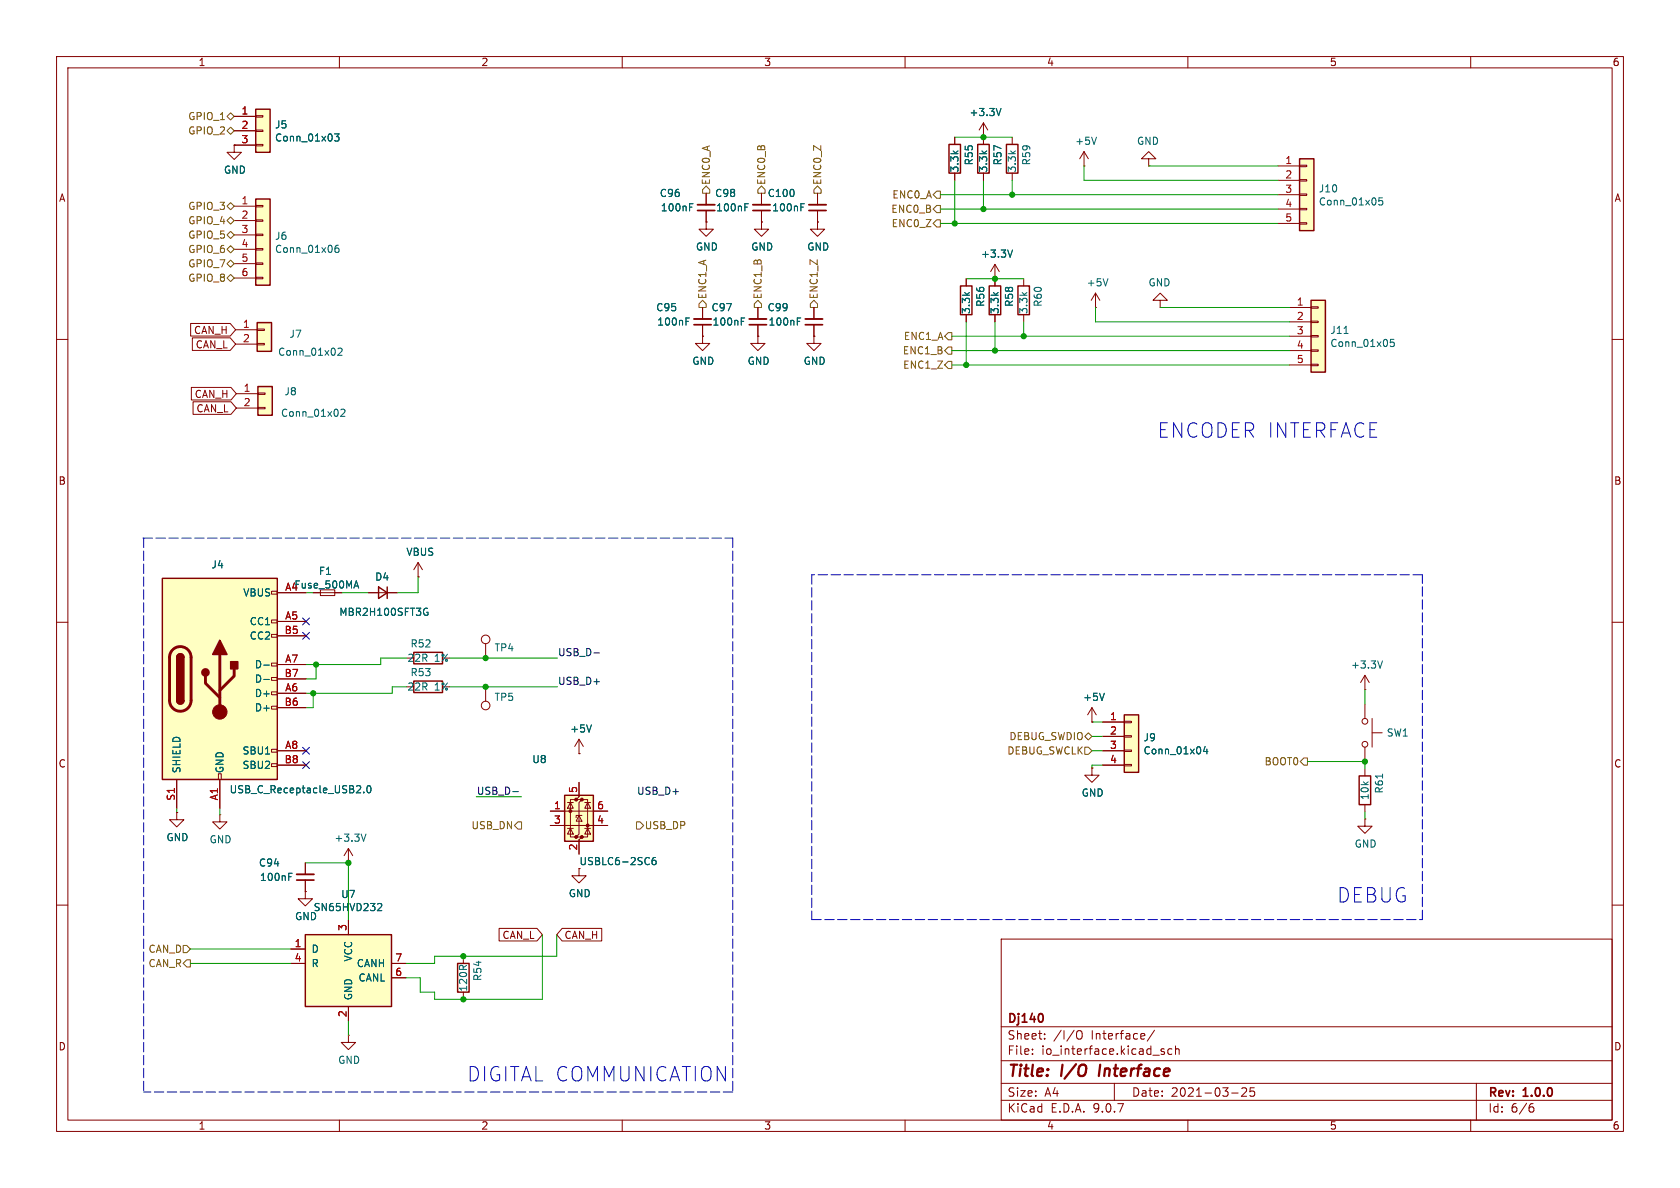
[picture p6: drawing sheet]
<svg xmlns="http://www.w3.org/2000/svg" width="297mm" height="210mm" viewBox="0 0 297 210" stroke-linecap="round" stroke-linejoin="round" font-family="sans-serif">
<g fill="none" stroke="#840000" stroke-width=".18">
<path d="M10 10h277v190h-277zM12 12h273v186h-273zM60 10v2M110 10v2M160 10v2M210 10v2M260 10v2M178.9 24.3v1.2M178.9 30.6v1.3M10 60h2M285 60h2M10 110h2"/>
<path d="M285 110h2M10 160h2M177 166h108v32h-108zM285 160h2M60 198v2M110 198v2M160 198v2M177 194.5h108M177 191.5h108M177 187.5h108M177 181.5h108M182.5 186.3v.1"/>
<path d="M182.5 185.5v.1M184.7 183.6v.1M184.7 182.8v.1M190.5 182.3a.5 .5 0 0 1 .6-.1 .5 .5 0 0 1 .2 .5v.5a.5 .5 0 0 1-.5 .5 .5 .5 0 0 1-.5-.5v-.5zM197 191.5v3M204.1 182.1l-1.3 2M205.3 185.8l.5 .2 .1 .2-.2 .2-.5-.1M205.3 185.5h.5M207.2 185.5l-.5-.1-.2 .3v.4l.1 .2h.6M207.8 185.5l.2-.1 .4 .1 .1 .9M207.8 184.9v1.5M210 198v2"/>
<path d="M217.7 193.2h1.2M219.5 192.4l.6-.1 .2 .1 .1 .3-.9 1.1h.9M221.7 192.3h-.7v.7l.2-.1h.5l.1 .3-.1 .5-.2 .1-.5-.1M260 198v2M261 191.5v6.5M270.6 195.7h.4l.2 .3-.1 .5-.5 .1M271 195.1l-.4 .1"/>
</g>
<path d="M194.5 188.2l-.2 2" fill="none" stroke="#840000" stroke-width=".4"/>
<path d="M184.2 179.3l.2 .5-.2 .8" fill="none" stroke="#840000" stroke-width=".3"/>
<path d="M177.9 25.5h2.1v5.1h-2.1z" fill="none" stroke="#840000" stroke-width=".25"/>
<path d="M45.6 68.3h2.5v5.1h-2.5z" fill="#ffffc2"/>
<path d="M45.6 68.3h2.5v5.1h-2.5z" fill="none" stroke="#840000" stroke-width=".25"/>
<g fill="none" stroke="#840000" stroke-width=".18">
<path d="M41.8 69.6h3.8M41.8 72.1h3.8M45.6 69.5h1.3v.2h-1.3zM45.6 72h1.3v.3h-1.3zM85.9 121.4v2.6M102.4 133.2h.1M102.4 130.7l-.8 1.3M102.4 130.7l.7 1.3M102.4 130.7v2.5M102.4 153.5v1.3h1.2l-1.2 1.3-1.3-1.3h1.3"/>
<circle cx="85.9" cy="124.7" r=".76"/>
</g>
<path d="M60.3 72.5l.4-.2 .3 .4-.8 .9h.8M104.6 128.1l-.5 1.3" fill="none" stroke="#006464" stroke-width=".18"/>
<path d="M99.8 140.6h5.1v8.1h-5.1z" fill="#ffffc2"/>
<g fill="#840000" stroke="#840000" stroke-width=".18">
<circle cx="100.8" cy="143.4" r=".25"/>
<circle cx="101.9" cy="141.4" r=".25"/>
<circle cx="101.9" cy="148" r=".25"/>
<circle cx="102.9" cy="141.4" r=".25"/>
<circle cx="102.9" cy="148" r=".25"/>
<circle cx="103.9" cy="145.9" r=".25"/>
</g>
<g fill="none" stroke="#840000" stroke-width=".18">
<path d="M203.1 28.1h1.2l-1.2-1.3-1.3 1.3h1.3v1.2M203.1 29.3h.1M181 49.3v1.2M181 55.6v1.3M193.7 54.4h.1M193.7 51.8l-.8 1.3M193.7 51.8l.7 1.3M193.7 51.8v2.6M102.4 138.3v2.5l-.5 .6h1l-.5 .5v5.5l-.5 .6h1l-.5 .5v2.5M61.6 152.5h.1M61.6 150l-.8 1.3M61.6 150l.8 1.3"/>
<path d="M61.6 150v2.5M97.3 143.4h10.1M97.3 145.9h10.1M100.3 146.4h1M100.3 141.9h1M100.8 141.9l.5 1h-1zM100.8 146.4l.5 1h-1zM101.9 141.4h-1.1v6.6h1.1M102.4 144.1l.5 1.1h-1zM102.9 144.1h-1v.4M102.9 141.4h1v6.6h-1M103.4 146.4h1"/>
<path d="M103.4 141.9h1M103.9 141.9l.5 1h-1zM103.9 146.4l.5 1h-1zM81.9 169v1.3M81.9 175.4v1.3"/>
</g>
<path d="M180 50.5h2v5.1h-2zM73.2 120.4h5v2h-5zM99.8 140.6h5.1v8.1h-5.1zM80.9 170.3h2v5.1h-2z" fill="none" stroke="#840000" stroke-width=".25"/>
<path d="M195.9 49.3l-.5 1.2M64.7 147.4l-.4 1.3M115.9 151.6h-.4a.86 .86 0 0 0 0 1.3l.4-.2 .1-.4-.2-.2h-.3l-.2 .2" fill="none" stroke="#006464" stroke-width=".18"/>
<path d="M45.5 57h2.5v5.1h-2.5z" fill="#ffffc2"/>
<path d="M45.5 57h2.5v5.1h-2.5z" fill="none" stroke="#840000" stroke-width=".25"/>
<path d="M191.6 29.3h.1M191.6 26.8l-.7 1.3M191.6 26.8l.8 1.3M191.6 26.8v2.5M41.7 58.3h3.8M45.5 58.2h1.2v.2h-1.2zM41.7 60.8h3.8M45.5 60.7h1.2v.3h-1.2z" fill="none" stroke="#840000" stroke-width=".18"/>
<path d="M193.8 24.3l-.4 1.2M59.8 61.7l.4-.2 .3 .4-.8 .9h.8" fill="none" stroke="#006464" stroke-width=".18"/>
<path d="M231.8 53.1h2.5v12.7h-2.5z" fill="#ffffc2"/>
<path d="M231.8 53.1h2.5v12.7h-2.5z" fill="none" stroke="#840000" stroke-width=".25"/>
<path d="M228 54.4h3.8M228 56.9h3.8M228 59.4h3.8M231.8 54.2h1.2v.3h-1.2zM231.8 56.8h1.2v.2h-1.2zM231.8 59.3h1.2v.3h-1.2zM228 62h3.8M228 64.5h3.8M231.8 61.8h1.2v.3h-1.2zM231.8 64.4h1.2v.2h-1.2z" fill="none" stroke="#840000" stroke-width=".18"/>
<path d="M237.6 58.9h.7M246.4 60h-.6v.6l.2-.1h.4l.1 .2-.1 .4-.1 .2-.5-.2" fill="none" stroke="#006464" stroke-width=".18"/>
<path d="M229.7 28.1h2.6v12.7h-2.6z" fill="#ffffc2"/>
<path d="M229.7 28.1h2.6v12.7h-2.6zM240.3 137.2h2v5h-2z" fill="none" stroke="#840000" stroke-width=".25"/>
<g fill="none" stroke="#840000" stroke-width=".18">
<path d="M225.9 29.3h3.8M225.9 31.9h3.8M225.9 34.4h3.8M225.9 37h3.8M225.9 39.5h3.8M229.7 29.2h1.3v.3h-1.3zM229.7 31.8h1.3v.2h-1.3zM229.7 34.3h1.3v.2h-1.3zM229.7 36.8h1.3v.3h-1.3zM229.7 39.4h1.3v.2h-1.3zM241.3 119.4v2.5M241.3 119.4l-.8 1.3"/>
<path d="M241.3 119.4l.8 1.3M193 127.6h.1M193 125.1l-.7 1.3M193 125.1l.8 1.3M193 125.1v2.5M241.3 121.9h.1M241.3 124.5v2.5M241.3 132.1v2.5M241.3 135.9v1.3M242.6 129.5h1.7M242.6 127v5.1M241.3 144.8v1.3h1.3l-1.3 1.2-1.3-1.2h1.3"/>
<path d="M241.3 144.8h.1M241.3 142.2v1.3"/>
<circle cx="241.3" cy="131.6" r=".51"/>
<circle cx="241.3" cy="127.5" r=".51"/>
</g>
<path d="M244.4 35h-.6l-.1 .6 .2-.1h.4l.2 .2-.1 .4-.2 .1-.5-.1M244.4 116.8l-.4 1.3M195.2 122.6l-.4 1.2M244.4 136.8v.8" fill="none" stroke="#006464" stroke-width=".18"/>
<path d="M198.8 126.4h2.5v10.1h-2.5z" fill="#ffffc2"/>
<path d="M167.8 25.5h2v5.1h-2zM172.8 25.5h2.1v5.1h-2.1zM169.8 50.5h2v5.1h-2zM174.9 50.5h2v5.1h-2zM198.8 126.4h2.5v10.1h-2.5z" fill="none" stroke="#840000" stroke-width=".25"/>
<g fill="none" stroke="#840000" stroke-width=".18">
<path d="M144.5 39.2v1.3h1.3l-1.3 1.3-1.2-1.3h1.2M144.5 39.2h.1M144.5 34.2v2M144.5 37.2v2M168.8 24.3v1.2M168.8 30.6v1.3M173.9 24.3h.1M173.9 21.7l-.8 1.3M173.9 21.7l.7 1.3M173.9 21.7v3.8M173.9 30.6v1.3M124.2 59.4v1.3h1.3l-1.3 1.3-1.3-1.3h1.3"/>
<path d="M124.2 59.4h.1M124.2 54.4v2M124.2 57.4v2M134 59.4v1.3h1.3l-1.3 1.3-1.3-1.3h1.3M134 59.4h.1M134 54.4v2M134 57.4v2M143.9 59.4v1.3h1.3l-1.3 1.3-1.3-1.3h1.3M143.9 59.4h.1M143.9 54.4v2M143.9 57.4v2M170.8 49.3v1.2"/>
<path d="M170.8 55.6v1.3M175.9 49.3h.1M175.9 46.7l-.8 1.3M175.9 46.7l.8 1.3M175.9 46.7v3.8M175.9 55.6v1.3M205.1 53.1h1.3l-1.3-1.3-1.3 1.3h1.3v1.3M205.1 54.4h.1M193 135.8v1.2h1.3l-1.3 1.3-1.2-1.3h1.2M193 135.8h.1M194.9 127.6h3.9M194.9 130.2h3.9"/>
<path d="M194.9 132.7h3.9M194.9 135.3h3.9M198.8 127.5h1.2v.3h-1.2zM198.8 130h1.2v.3h-1.2zM198.8 132.6h1.2v.2h-1.2zM198.8 135.1h1.2v.3h-1.2z"/>
</g>
<path d="M177 19.2l-.5 1.2M141.6 36.6h.4M141.6 36h.6M121.3 56.8h.4M121.3 56.2h.6M131.1 56.8h.4M131.1 56.2h.6M141 56.8h.4M141 56.2h.6M179 44.2l-.4 1.3M213.1 131.9l-.3 .9h.7M213.4 132.4v.9" fill="none" stroke="#006464" stroke-width=".18"/>
<path d="M143 37.2h3M122.7 57.4h3M132.5 57.4h3M142.4 57.4h3" fill="none" stroke="#840000" stroke-width=".3"/>
<path d="M143 36.2h3M122.7 56.4h3M132.5 56.4h3M142.4 56.4h3" fill="none" stroke="#840000" stroke-width=".33"/>
<path d="M45.2 19.3h2.6v7.6h-2.6z" fill="#ffffc2"/>
<path d="M45.2 19.3h2.6v7.6h-2.6z" fill="none" stroke="#840000" stroke-width=".25"/>
<path d="M41.4 25.7v1.2h1.3l-1.3 1.3-1.3-1.3h1.3M41.4 25.7h.1M41.4 20.6h3.8M41.4 23.1h3.8M41.4 25.7h3.8M45.2 20.4h1.3v.3h-1.3zM45.2 23h1.3v.2h-1.3zM45.2 25.5h1.3v.3h-1.3z" fill="none" stroke="#840000" stroke-width=".18"/>
<path d="M59.1 23.7h.8l-.4 .5 .4 .1v.5l-.2 .1-.6-.1" fill="none" stroke="#006464" stroke-width=".18"/>
<path d="M45.2 35.2h2.6v15.2h-2.6z" fill="#ffffc2"/>
<path d="M45.2 35.2h2.6v15.2h-2.6z" fill="none" stroke="#840000" stroke-width=".25"/>
<g fill="none" stroke="#840000" stroke-width=".18">
<path d="M41.4 36.4h3.8M41.4 39h3.8M45.2 36.3h1.3v.3h-1.3zM45.2 38.9h1.3v.2h-1.3zM124.8 39.2v1.3h1.3l-1.3 1.3-1.2-1.3h1.2M124.8 39.2h.1M124.8 34.2v2M124.8 37.2v2M134.6 39.2v1.3h1.3l-1.3 1.3-1.3-1.3h1.3M134.6 39.2h.1M134.6 34.2v2M134.6 37.2v2"/>
<path d="M41.4 41.5h3.8M41.4 44.1h3.8M41.4 46.6h3.8M41.4 49.1h3.8M45.2 41.4h1.3v.3h-1.3zM45.2 43.9h1.3v.3h-1.3zM45.2 46.5h1.3v.2h-1.3zM45.2 49h1.3v.3h-1.3zM85.9 113.8v2.5M31.2 143.6v1.3h1.3l-1.3 1.3-1.2-1.3h1.2M31.2 143.6h.1M38.9 144v1.3h1.2l-1.2 1.3-1.3-1.3h1.3"/>
<path d="M38.9 144h.1M61.6 183v1.3h1.3l-1.3 1.2-1.3-1.2h1.3M61.6 183h.1"/>
<circle cx="85.9" cy="113" r=".76"/>
</g>
<path d="M121.9 36.6h.4M121.9 36h.6M131.7 36.6h.4M131.7 36h.6M59.8 43.4h-.3a.86 .86 0 0 0 0 1.2l.4-.1v-.4l-.2-.3h-.2l-.3 .3" fill="none" stroke="#006464" stroke-width=".18"/>
<path d="M123.3 37.2h3.1M133.1 37.2h3" fill="none" stroke="#840000" stroke-width=".3"/>
<path d="M123.3 36.2h3.1M133.1 36.2h3" fill="none" stroke="#840000" stroke-width=".33"/>
<path d="M28.7 102.2h20.3v35.6h-20.3z" fill="#ffffc2"/>
<g fill="none" stroke="#840000" stroke-width=".18">
<path d="M48 104.5h1v.5h-1zM48 109.6h1v.5h-1zM48 112.1h1v.5h-1zM48 117.2h1v.5h-1zM48 119.8h1v.5h-1zM49 104.8h5.1M49 109.9h5.1M49 112.4h5.1M49 117.5h5.1M56.6 104.3h2.6v1h-2.6zM31.2 137.8v5.1M38.6 136.8h.5v1h-.5z"/>
<path d="M38.9 137.8v5.1M48 122.3h1v.5h-1zM48 124.8h1v.5h-1zM48 132.5h1v.5h-1zM48 135h1v.5h-1zM49 120h5.1M49 122.6h5.1M49 125.1h5.1M49 132.7h5.1M49 135.3h5.1M54 157.6v1.3h1.2l-1.2 1.2-1.3-1.2h1.3M54 157.6h.1"/>
</g>
<path d="M28.7 102.2h20.3v35.6h-20.3zM31.2 116.2a.63 .63 0 0 1 .7-.6 .63 .63 0 0 1 .6 .6M73.2 115.3h5v2h-5zM31.2 123.8a.63 .63 0 0 0 .7 .7 .63 .63 0 0 0 .6-.7" fill="none" stroke="#840000" stroke-width=".25"/>
<path d="M30.5 114.9a1.9 1.9 0 0 1 2.1-.5 1.9 1.9 0 0 1 1.2 1.8v7.6a1.9 1.9 0 0 1-1.9 1.9 1.9 1.9 0 0 1-1.9-1.9v-7.8l.2-.6zM36.3 119.5v1.3l2.6 2.5M38.9 115.7v10.2M41.4 118.2v1.3l-2.5 2.5" fill="none" stroke="#840000" stroke-width=".51"/>
<g fill="#840000" stroke="#840000" stroke-width=".25">
<path d="M31.2 116.2h1.3v7.6h-1.3z"/>
<path d="M31.4 115.8a.64 .64 0 0 1 .7-.2 .64 .64 0 0 1 .4 .6h-1.3z"/>
<path d="M31.2 123.8h1.3a.63 .63 0 0 1-.6 .7 .63 .63 0 0 1-.7-.7z"/>
<path d="M38.9 113.2l1.2 2.5h-2.5z"/>
<path d="M40.8 117h1.2v1.2h-1.2z"/>
<circle cx="36.3" cy="118.9" r=".63"/>
</g>
<circle cx="38.9" cy="125.9" r="1.27" fill="#840000" stroke="#840000" stroke-width=".18"/>
<path d="M46.6 117.6h1M62.7 103.6h.6M63 102.7l.4 1.3M46.6 120.1h1M65 139l.2-.1a.68 .68 0 0 1 .4 .6 .68 .68 0 0 1-.4 .7l-.2-.2-.1-.3zM64.3 140v.2" fill="none" stroke="#006464" stroke-width=".18"/>
<path d="M54 165.2h15.2v12.7h-15.2z" fill="#ffffc2"/>
<path d="M66.9 103.8l1.6 1-1.6 1zM68.5 103.8v2M54 165.2h15.2v12.7h-15.2z" fill="none" stroke="#840000" stroke-width=".25"/>
<g fill="none" stroke="#840000" stroke-width=".18">
<path d="M41.4 25.7h.1M41.4 20.6h3.8M41.4 23.1h3.8M41.4 25.7h3.8M124.8 39.2h.1M124.8 34.2v2M124.8 37.2v2M134.6 39.2h.1M134.6 34.2v2M134.6 37.2v2M144.5 39.2h.1M144.5 34.2v2"/>
<path d="M144.5 37.2v2M168.8 24.3v1.2M168.8 30.6v1.3M173.9 24.3h.1M173.9 24.3v1.2M173.9 30.6v1.3M33.7 57.2h7l1 1.1-1 1.1h-7zM34 59.7h6.7l1 1.1-1 1.1h-6.7zM124.2 59.4h.1M124.2 54.4v2M124.2 57.4v2M134 59.4h.1"/>
<path d="M134 54.4v2M134 57.4v2M143.9 59.4h.1M143.9 54.4v2M143.9 57.4v2M170.8 49.3v1.2M170.8 55.6v1.3M175.9 49.3h.1M175.9 49.3v1.2M175.9 55.6v1.3M33.8 68.5h7l1 1.1-1 1.1h-7zM34.1 71h6.7l1 1.1-1 1.1h-6.7z"/>
<path d="M73.9 99.4l-.7 1.3M73.9 99.4l.8 1.3M73.9 99.4v2.6M49 104.8h5.1M49 109.9h5.1M49 112.4h5.1M49 117.5h5.1M65.2 104.8h5M73.9 102h.1M31.2 137.8v5.1M38.9 137.8v5.1M49 120h5.1"/>
<path d="M49 122.6h5.1M49 125.1h5.1M49 132.7h5.1M49 135.3h5.1M102.4 133.2h.1M102.4 138.3v2.5M193 135.8h.1M193 127.6h.1M194.9 132.7h3.9M194.9 135.3h3.9M194.9 127.6h3.9M194.9 130.2h3.9"/>
<path d="M31.2 143.6h.1M54 157.6h.1M54 152.5v2.1M54 155.6v2M97.3 143.4h2.5M97.3 145.9h2.5M102.4 148.5v2.5M104.9 143.4h2.5M104.9 145.9h2.5M51.4 167.8h2.6M51.4 170.3h2.6M61.6 162.7v2.5"/>
<path d="M61.6 177.9v2.6M69.2 170.3h2.6M69.2 172.8h2.6M88.2 164.1h6.7l1 1.1-1 1.1h-6.7zM99.4 164.1h7v2.2h-7l-1-1.1z"/>
</g>
<g fill="none" stroke="#006464" stroke-width=".18">
<path d="M177 19.2l-.5 1.2M59.1 23.7h.8l-.4 .5 .4 .1v.5l-.2 .1-.6-.1M121.9 36.6h.4M121.9 36h.6M131.7 36.6h.4M131.7 36h.6M141.6 36.6h.4M141.6 36h.6M121.3 56.8h.4M121.3 56.2h.6M131.1 56.8h.4M131.1 56.2h.6"/>
<path d="M141 56.8h.4M141 56.2h.6M179 44.2l-.4 1.3M46.6 117.6h1M62.7 103.6h.6M63 102.7l.4 1.3M75.1 107.6h.5M75.4 108.2h.3v.5l-.3 .1-.3-.1M46.6 120.1h1M65 139l.2-.1a.68 .68 0 0 1 .4 .6 .68 .68 0 0 1-.4 .7l-.2-.2-.1-.3zM104.6 128.1l-.5 1.3M195.2 122.6l-.4 1.2"/>
<path d="M213.1 131.9l-.3 .9h.7M213.4 132.4v.9M51 155h.5M51 154.4h.6M64.3 140v.2M66.9 159.7l.5 .1 .1 .3-.8 .9h.8M115.9 151.6h-.4a.86 .86 0 0 0 0 1.3l.4-.2 .1-.4-.2-.2h-.3l-.2 .2"/>
</g>
<path d="M52.5 155.6h3" fill="none" stroke="#840000" stroke-width=".3"/>
<path d="M52.5 154.6h3" fill="none" stroke="#840000" stroke-width=".33"/>
<g fill="none" stroke="#725600" stroke-width=".18">
<path d="M40.8 19.9l.6 .7-.6 .6-.7-.6zM40.1 36.4l.7-.6 .6 .6-.6 .7zM40.1 23.1l.7-.6 .6 .6-.6 .6zM40.1 39l.7-.6 .6 .6-.6 .6zM124.2 33.5l.6-.6 .7 .6v.7h-1.3zM134.6 32.9l.7 .6v.7h-1.3v-.7zM144.5 32.9l.7 .6v.7h-1.3v-.7zM165.6 33.8h.6v1.3h-.6l-.6-.7zM165.6 38.9h.6v1.2h-.6l-.6-.6zM165.6 36.3h.6v1.3h-.6l-.6-.6zM40.1 49.1l.7-.6 .6 .6-.6 .7zM40.1 41.5l.7-.6 .6 .6-.6 .7z"/>
<path d="M40.8 46l.6 .6-.6 .6-.7-.6zM40.8 43.4l.6 .7-.6 .6-.7-.6zM124.2 53.1l.6 .6v.7h-1.2v-.7zM134 53.1l.6 .6v.7h-1.3v-.7zM143.9 53.1l.6 .6v.7h-1.2v-.7zM167.6 58.8h.7v1.3h-.7l-.6-.7zM167.6 63.9h.7v1.3h-.7l-.6-.7zM167.6 61.3h.7v1.3h-.7l-.6-.6zM191.8 130.2l.6-.7 .6 .7-.6 .6zM191.8 132.1h.6l.6 .6-.6 .7h-.6zM230.5 134h.6v1.3h-.6l-.6-.7zM91.6 145.3h.6v1.3h-.6l-.7-.7z"/>
<path d="M112.5 145.3h.7l.6 .6-.6 .7h-.7zM32.4 167.1h.6l.7 .7-.7 .6h-.6zM33 169.7h.7v1.2h-.7l-.6-.6z"/>
</g>
<path d="M105 115.4h1M90.7 139.9h.9" fill="none" stroke="#0f0f0f" stroke-width=".18"/>
<path d="M25.3 95.1h104.2M25.4 95.1v97.9M129.5 95.1v97.9M143.5 101.6v61M251.5 101.6h-108M143.5 162.6h108M251.5 162.6v-61M129.5 193h-104.1" fill="none" stroke="#0000c2" stroke-width=".18" stroke-dasharray="1.7 .6"/>
<g fill="none" stroke="#009600" stroke-width=".18">
<path d="M166.2 34.4h59.7M166.2 39.5h59.7M166.2 37h59.7M168.8 24.3h10.1M168.8 31.9v7.6M173.9 31.9v5.1M178.9 31.9v2.5M191.6 29.3v2.6h34.3M203.1 29.3h22.8M168.3 59.4h59.7M170.8 49.3h10.2M170.8 56.9v7.6"/>
<path d="M175.9 56.9v5.1M181 56.9v2.5M193.7 54.4v2.5h34.3M205.1 54.4h22.9M168.3 62h59.7M168.3 64.5h59.7M55.9 117.5v2.5h-1.8M60.5 104.8h4.7M71.9 116.3h-4.6v1.2h-13.2M73.9 102v2.8h-3.7M79.5 116.3h19.1M55.4 122.6v2.5h-1.3"/>
<path d="M71.9 121.4h-2.6v1.2h-15.2M79.5 121.4h19.1M193 130.2h1.9M193 127.6h1.9M193 132.7h1.9M194.9 135.3h-1.9v.5M231.1 134.6h10.2v1.3M241.3 121.9v2.6M31.2 142.9v.7M38.9 142.9v1.1M54 152.5h7.6v10.2M84.2 140.8h8"/>
<path d="M241.3 143.5v1.3M33.7 170.3h17.7M33.7 167.8h17.7M95.9 165.2v11.5h-19.1v-1.3h-2.5v-2.6h-2.5M98.4 165.2v3.8h-21.6v1.3h-5M61.6 180.5v2.5"/>
</g>
<path d="M53.5 111.8l1.2 1.2M53.5 109.2l1.2 1.3M54.7 111.8l-1.2 1.2M54.7 109.2l-1.2 1.3M53.5 134.6l1.2 1.3M53.5 132.1l1.2 1.2M54.7 134.6l-1.2 1.3M54.7 132.1l-1.2 1.2" fill="none" stroke="#000084" stroke-width=".18"/>
<g fill="#009600" stroke="#009600" stroke-width=".18">
<circle cx="85.9" cy="121.4" r=".46"/>
<circle cx="175.9" cy="62" r=".46"/>
<circle cx="181" cy="59.4" r=".46"/>
<circle cx="170.8" cy="64.5" r=".46"/>
<circle cx="241.3" cy="134.6" r=".46"/>
<circle cx="173.9" cy="24.3" r=".46"/>
<circle cx="178.9" cy="34.4" r=".46"/>
<circle cx="61.6" cy="152.5" r=".46"/>
<circle cx="81.9" cy="176.7" r=".46"/>
<circle cx="81.9" cy="169" r=".46"/>
<circle cx="55.4" cy="122.6" r=".46"/>
<circle cx="55.9" cy="117.5" r=".46"/>
<circle cx="85.9" cy="116.3" r=".46"/>
<circle cx="168.8" cy="39.5" r=".46"/>
<circle cx="175.9" cy="49.3" r=".46"/>
<circle cx="173.9" cy="37" r=".46"/>
</g>
<g font-size="3.5" fill="#0000c2">
<text x="204.5" y="77.6">ENCODER INTERFACE</text>
<text x="236.2" y="159.8">DEBUG</text>
<text x="82.4" y="191.4">DIGITAL COMMUNICATION</text>
</g>
<g font-size="2.8" fill="#840000">
<text x="178" y="190.9">Title:</text>
<text x="187.7" y="190.9">I/O</text>
<text x="195.1" y="190.9">Interface</text>
</g>
<g font-size="2.1" fill="#840000">
<text x="178" y="184">Sheet:</text>
<text x="178" y="181.2">Dj140</text>
<text x="186.2" y="184">/I/O</text>
<text x="193" y="184">Interface/</text>
<text x="178" y="186.7">File:</text>
<text x="184.1" y="186.7">io_interface.kicad_sch</text>
<text x="178" y="196.9">KiCad</text>
<text x="178" y="194.1">Size:</text>
<text x="184.7" y="194.1">A4</text>
<text x="185.7" y="196.9">E.D.A.</text>
<text x="193.3" y="196.9">9.0.7</text>
<text x="200" y="194.1">Date:</text>
<text x="207" y="194.1">2021-03-25</text>
<text x="263" y="194.3">Rev:</text>
<text x="263" y="196.9">Id:</text>
<text x="267.1" y="196.9">6/6</text>
<text x="269.4" y="194.3">1.0.0</text>
</g>
<g font-size="1.8" fill="#840000">
<text x="35" y="11.9">1</text>
<text x="85" y="11.9">2</text>
<text x="135" y="11.9">3</text>
<text x="185" y="11.9">4</text>
<text x="235" y="11.9">5</text>
<text x="285" y="11.9">6</text>
<text x="10.3" y="35.9">A</text>
<text x="285.3" y="35.9">A</text>
<text x="34.2" y="59.2">CAN_H</text>
<text x="34.5" y="61.8">CAN_L</text>
<text x="34.3" y="70.6">CAN_H</text>
<text x="34.6" y="73.1">CAN_L</text>
<text x="10.3" y="85.9">B</text>
<text x="285.3" y="85.9">B</text>
<text x="10.3" y="135.9">C</text>
<text x="285.3" y="135.9">C</text>
<text x="102.4" y="153.1">USBLC6-2SC6</text>
<text x="88.7" y="166.2">CAN_L</text>
<text x="99.7" y="166.2">CAN_H</text>
<text x="10.3" y="185.9">D</text>
<text x="285.3" y="185.9">D</text>
<text x="35" y="199.9">1</text>
<text x="85" y="199.9">2</text>
<text x="135" y="199.9">3</text>
<text x="185" y="199.9">4</text>
<text x="235" y="199.9">5</text>
<text x="285" y="199.9">6</text>
</g>
<g font-size="1.8" fill="#725600">
<text x="33.2" y="21.4">GPIO_1</text>
<text x="33.2" y="24">GPIO_2</text>
<text x="125.7" y="32.8" transform="rotate(-90 125.7 32.8)">ENC0_A</text>
<text x="135.5" y="32.8" transform="rotate(-90 135.5 32.8)">ENC0_B</text>
<text x="145.4" y="32.8" transform="rotate(-90 145.4 32.8)">ENC0_Z</text>
<text x="157.7" y="35.3">ENC0_A</text>
<text x="33.2" y="37.3">GPIO_3</text>
<text x="33.2" y="39.9">GPIO_4</text>
<text x="157.5" y="37.8">ENC0_B</text>
<text x="157.5" y="40.4">ENC0_Z</text>
<text x="33.2" y="47.5">GPIO_7</text>
<text x="33.2" y="42.4">GPIO_5</text>
<text x="33.2" y="44.9">GPIO_6</text>
<text x="33.2" y="50">GPIO_8</text>
<text x="125.1" y="53" transform="rotate(-90 125.1 53)">ENC1_A</text>
<text x="134.8" y="53" transform="rotate(-90 134.8 53)">ENC1_B</text>
<text x="144.8" y="53" transform="rotate(-90 144.8 53)">ENC1_Z</text>
<text x="159.5" y="62.8">ENC1_B</text>
<text x="159.6" y="65.4">ENC1_Z</text>
<text x="159.7" y="60.3">ENC1_A</text>
<text x="178.3" y="131">DEBUG_SWDIO</text>
<text x="178" y="133.6">DEBUG_SWCLK</text>
<text x="223.5" y="135.5">BOOT0</text>
<text x="83.2" y="146.8">USB_DN</text>
<text x="113.9" y="146.8">USB_DP</text>
<text x="26.2" y="168.6">CAN_D</text>
<text x="26.2" y="171.2">CAN_R</text>
</g>
<g font-size="1.8" fill="#a90000">
<text x="42.6" y="20.3">1</text>
<text x="42.6" y="22.9">2</text>
<text x="42.6" y="25.4">3</text>
<text x="227.1" y="29.1">1</text>
<text x="227.1" y="31.6">2</text>
<text x="227.1" y="34.2">3</text>
<text x="42.6" y="36.2">1</text>
<text x="42.6" y="38.7">2</text>
<text x="42.6" y="41.3">3</text>
<text x="227.1" y="36.7">4</text>
<text x="227.1" y="39.2">5</text>
<text x="42.6" y="43.8">4</text>
<text x="42.6" y="46.4">5</text>
<text x="42.6" y="48.9">6</text>
<text x="42.9" y="58">1</text>
<text x="229.2" y="54.1">1</text>
<text x="229.2" y="56.6">2</text>
<text x="229.2" y="59.2">3</text>
<text x="42.9" y="60.6">2</text>
<text x="229.2" y="61.7">4</text>
<text x="229.2" y="64.3">5</text>
<text x="43" y="69.3">1</text>
<text x="43" y="71.9">2</text>
<text x="50.3" y="104.5">A4Fuse_500MA</text>
<text x="50.2" y="112.1">B5</text>
<text x="50.3" y="109.6">A5</text>
<text x="50.2" y="119.8">B7</text>
<text x="50.3" y="117.2">A7</text>
<text x="50.2" y="124.8">B6</text>
<text x="50.3" y="122.3">A6</text>
<text x="196.1" y="127.4">1</text>
<text x="196.1" y="129.9">2</text>
<text x="50.2" y="135">B8</text>
<text x="50.3" y="132.5">A8</text>
<text x="196.1" y="132.5">3</text>
<text x="196.1" y="135">4</text>
<text x="31" y="141.6" transform="rotate(-90 31 141.6)">S1</text>
<text x="38.6" y="141.6" transform="rotate(-90 38.6 141.6)">A1</text>
<text x="97.8" y="143.1">1</text>
<text x="102.1" y="140.3" transform="rotate(-90 102.1 140.3)">5</text>
<text x="105.5" y="143.1">6</text>
<text x="97.8" y="145.7">3</text>
<text x="105.5" y="145.7">4</text>
<text x="102.1" y="150.4" transform="rotate(-90 102.1 150.4)">2</text>
<text x="52" y="167.5">1</text>
<text x="61.3" y="164.7" transform="rotate(-90 61.3 164.7)">3</text>
<text x="52" y="170.1">4</text>
<text x="69.8" y="170.1">7</text>
<text x="69.8" y="172.6">6</text>
<text x="61.3" y="179.9" transform="rotate(-90 61.3 179.9)">2</text>
</g>
<g font-size="1.8" fill="#006464">
<text x="48.5" y="22.9">J5</text>
<text x="171.3" y="20.7">+3.3V</text>
<text x="48.5" y="25.2">Conn_01x03</text>
<text x="172.2" y="29.3" transform="rotate(-90 172.2 29.3)">R55</text>
<text x="177.3" y="29.3" transform="rotate(-90 177.3 29.3)">R57</text>
<text x="182.3" y="29.3" transform="rotate(-90 182.3 29.3)">R59</text>
<text x="190" y="25.8">+5V</text>
<text x="200.9" y="25.8">GND</text>
<text x="39.5" y="30.9">GND</text>
<text x="116.5" y="35">C96</text>
<text x="126.3" y="35">C98</text>
<text x="135.6" y="35">C100</text>
<text x="169.6" y="30.6" transform="rotate(-90 169.6 30.6)">3.3k</text>
<text x="174.7" y="30.6" transform="rotate(-90 174.7 30.6)">3.3k</text>
<text x="179.8" y="30.6" transform="rotate(-90 179.8 30.6)">3.3k</text>
<text x="233.1" y="34.2">J10</text>
<text x="116.7" y="37.6">100nF</text>
<text x="126.5" y="37.6">100nF</text>
<text x="136.4" y="37.6">100nF</text>
<text x="233.1" y="36.5">Conn_01x05</text>
<text x="48.5" y="42.6">J6</text>
<text x="48.5" y="44.9">Conn_01x06</text>
<text x="122.9" y="44.5">GND</text>
<text x="132.7" y="44.5">GND</text>
<text x="142.6" y="44.5">GND</text>
<text x="173.3" y="45.7">+3.3V</text>
<text x="192" y="50.8">+5V</text>
<text x="202.9" y="50.8">GND</text>
<text x="51.1" y="59.9">J7</text>
<text x="115.9" y="55.2">C95</text>
<text x="116.1" y="57.8">100nF</text>
<text x="125.7" y="55.2">C97</text>
<text x="125.9" y="57.8">100nF</text>
<text x="135.6" y="55.2">C99</text>
<text x="135.8" y="57.8">100nF</text>
<text x="171.7" y="55.6" transform="rotate(-90 171.7 55.6)">3.3k</text>
<text x="174.2" y="54.3" transform="rotate(-90 174.2 54.3)">R56</text>
<text x="176.8" y="55.6" transform="rotate(-90 176.8 55.6)">3.3k</text>
<text x="179.3" y="54.3" transform="rotate(-90 179.3 54.3)">R58</text>
<text x="181.8" y="55.6" transform="rotate(-90 181.8 55.6)">3.3k</text>
<text x="184.4" y="54.3" transform="rotate(-90 184.4 54.3)">R60</text>
<text x="235.1" y="59.2">J11</text>
<text x="49.1" y="63.1">Conn_01x02</text>
<text x="122.3" y="64.7">GND</text>
<text x="132.1" y="64.7">GND</text>
<text x="142" y="64.7">GND</text>
<text x="235.1" y="61.5">Conn_01x05</text>
<text x="50.2" y="70.1">J8</text>
<text x="49.6" y="73.9">Conn_01x02</text>
<text x="37.3" y="100.7">J4</text>
<text x="56.3" y="101.8">F1</text>
<text x="71.7" y="98.5">VBUS</text>
<text x="42.9" y="105.6">VBUS</text>
<text x="66.2" y="102.8">D4</text>
<text x="44.1" y="110.7">CC1</text>
<text x="44.1" y="113.3">CC2</text>
<text x="59.9" y="109.1">MBR2H100SFT3G</text>
<text x="45" y="118.3">D-</text>
<text x="71.9" y="117.2">22R</text>
<text x="72.5" y="119.7">R53</text>
<text x="72.5" y="114.7">R52</text>
<text x="76.8" y="117.2">1%</text>
<text x="87.3" y="115.4">TP4</text>
<text x="238.7" y="118.4">+3.3V</text>
<text x="45" y="120.9">D-</text>
<text x="45" y="123.4">D+</text>
<text x="45" y="126">D+</text>
<text x="71.9" y="122.3">22R</text>
<text x="76.8" y="122.3">1%</text>
<text x="87.3" y="124.1">TP5</text>
<text x="191.4" y="124.1">+5V</text>
<text x="100.7" y="129.7">+5V</text>
<text x="202.1" y="131.2">J9</text>
<text x="245.1" y="130.4">SW1</text>
<text x="32.1" y="136.8" transform="rotate(-90 32.1 136.8)">SHIELD</text>
<text x="39.7" y="136.8" transform="rotate(-90 39.7 136.8)">GND</text>
<text x="42.8" y="133.6">SBU1</text>
<text x="42.8" y="136.1">SBU2</text>
<text x="94" y="135.1">U8</text>
<text x="202.1" y="133.6">Conn_01x04</text>
<text x="40.5" y="140.4">USB_C_Receptacle_USB2.0</text>
<text x="191.1" y="141">GND</text>
<text x="242.2" y="141.5" transform="rotate(-90 242.2 141.5)">10k</text>
<text x="244.7" y="140.4" transform="rotate(-90 244.7 140.4)">R61</text>
<text x="29.3" y="148.9">GND</text>
<text x="37" y="149.3">GND</text>
<text x="59" y="149">+3.3V</text>
<text x="45.7" y="153.4">C94</text>
<text x="45.9" y="155.9">100nF</text>
<text x="239.4" y="150">GND</text>
<text x="55.4" y="161.3">SN65HVD232</text>
<text x="60.2" y="159">U7</text>
<text x="100.5" y="158.8">GND</text>
<text x="52.1" y="162.9">GND</text>
<text x="55" y="168.6">D</text>
<text x="55" y="171.2">R</text>
<text x="62.5" y="170.1" transform="rotate(-90 62.5 170.1)">VCC</text>
<text x="63" y="171.2">CANH</text>
<text x="63.3" y="173.7">CANL</text>
<text x="85.3" y="173.5" transform="rotate(-90 85.3 173.5)">R54</text>
<text x="62.5" y="176.9" transform="rotate(-90 62.5 176.9)">GND</text>
<text x="82.8" y="175.4" transform="rotate(-90 82.8 175.4)">120R</text>
<text x="59.7" y="188.3">GND</text>
</g>
<g font-size="1.8" fill="#0f0f0f">
<text x="98.6" y="116.1">USB_D-</text>
<text x="98.6" y="121.2">USB_D+</text>
<text x="84.2" y="140.6">USB_D-</text>
<text x="112.5" y="140.6">USB_D+</text>
</g>
</svg>
